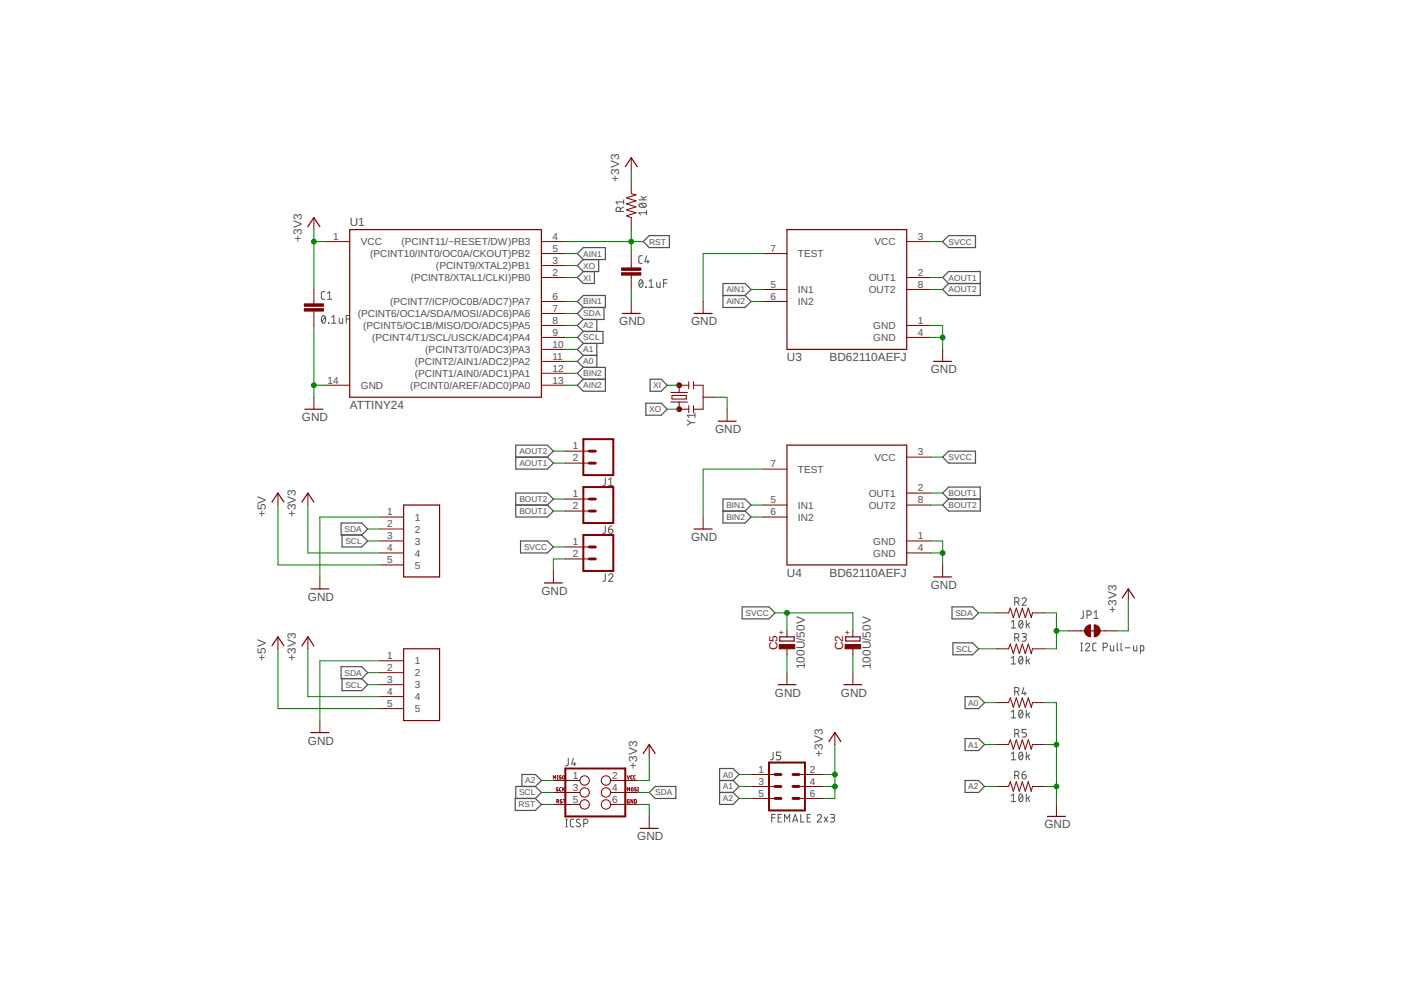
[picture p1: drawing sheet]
<svg xmlns="http://www.w3.org/2000/svg" width="297mm" height="210mm" viewBox="0 0 297 210" stroke-linecap="round" stroke-linejoin="round" font-family="sans-serif">
<g fill="none" stroke="#505050" stroke-width=".21">
<path d="M131.5 44.8v-.4a.44 .44 0 0 0-.4-.5 .44 .44 0 0 0-.5 .5v.4h1.6M132.2 43.9l-.7 .4M132.2 42.8h-1.6l.4 .5M132.2 42.4v.9M135.4 42.4h1.7M135.6 43.3a1 1 0 0 1 1.5 .2 .95 .95 0 0 1-1.7 0zM135.6 59.4l.3-.1a.97 .97 0 0 1 0 1.6 1 1 0 0 1-.3-1.5zM135.8 43.2l.9 .7M136 41.7l.5 .7M136.2 54.2l-.5 .1-.3 .3 .1 1 .2 .2h.5M136.2 59.6l-.7 1M137.1 45.1h-1.7l.4 .5"/>
<path d="M137.1 44.7v.9M137.1 41.7l-.8 .4M137.1 54.2l-.4 1.3h.9M137.4 55.1v.7M137.6 59.6l.5-.3v1.6M139.2 59.8l.1 .9 .2 .2h.5v-1.1M141.4 59.3h-.7v1.6M68.3 67l.3-.1a.95 .95 0 0 1 0 1.6 1.04 1.04 0 0 1-.3-1.5zM68.9 61.8l-.7 .1-.1 .3 .1 1 .2 .2 .5 .1M69 67.3l-.8 .9M69.4 63.5h.9M69.4 62.2l.5-.4v1.7"/>
<path d="M69.6 68.5h.1zM70.3 68.5h.9M70.3 67.3l.5-.4v1.6M71.9 67.5v.9l.3 .1h.4v-1M73.4 67.6h.7M74.1 66.9h-.7v1.6M136.9 60.8l.1 .1zM137.6 60.9h.9M140.7 60h.7M145.7 89.1l.8 .5M146.5 89.6l-.8 .6M146.5 89.6h.8"/>
<path d="M147.3 88.1h-1.6l.4 .4M147.3 87.6v.9M128.3 101.3v1.4l-.5 .3M128.3 111.5v1.4l-.5 .2M129.1 112.2h.5a.45 .45 0 0 1 .4 .5 .45 .45 0 0 1-.5 .4 .45 .45 0 0 1-.4-.5zM129.1 103h.8M129.1 101.7l.4-.4v1.7M129.8 111.5l-.6 .3-.1 .4M128.3 121.6v1.4l-.5 .3M129.1 122a.45 .45 0 0 1 .6-.3 .45 .45 0 0 1 .1 .7l-.7 .9h.8M214.4 131.9l.5-.4v1.7M214.4 139.5l.5-.4v1.7"/>
<path d="M214.4 133.2h.9M215.1 127.6h.5a.46 .46 0 0 0 .4-.4 .46 .46 0 0 0-.4-.5h-.5v1.6M215.1 135.2h.5a.46 .46 0 0 0 .4-.4 .46 .46 0 0 0-.4-.5h-.5v1.7M215.7 127.6l.3 .7M215.7 135.2l.3 .8M216.2 131.6l.2-.1a.95 .95 0 0 1 0 1.7 1 1 0 0 1-.2-1.6zM216.2 139.3l.1-.1a.8 .8 0 0 1 .7 .5 .8 .8 0 0 1-.3 .8l-.3 .3a1 1 0 0 1-.2-1.5zM216.7 127.1a.44 .44 0 0 1 .6-.4 .44 .44 0 0 1 .2 .7l-.8 .9h.9M216.7 134.3h.5a.36 .36 0 0 1 .4 .4 .36 .36 0 0 1-.4 .3h-.3M216.8 131.9l-.7 .9M216.8 139.5l-.7 .9M217.1 135a.46 .46 0 0 1 .5 .5 .46 .46 0 0 1-.5 .5h-.4"/>
<path d="M217.6 131.5v1.7M217.6 139.1v1.7M217.9 132.4l.4 .8M218.3 132.1l-.7 .5M218.3 139.7l-.7 .5M229.2 138h.3M229.2 136.4h.3M229.3 136.4v1.6M229.7 129.5v1.4l-.5 .2M230.1 136.7a.44 .44 0 0 1 .6-.3 .44 .44 0 0 1 .2 .7l-.8 .9h.9M230.5 130.4h.4a.46 .46 0 0 0 .5-.4 .46 .46 0 0 0-.5-.5h-.4v1.6M232 131.1h.9"/>
<path d="M232 129.9l.4-.4v1.6M232.4 136.4h-.5l-.2 .3v1.1l.2 .2h.5M233.9 137.3h.5a.46 .46 0 0 0 .4-.5 .46 .46 0 0 0-.4-.4h-.5v1.6M235.4 136.9v.9l.3 .2h.4v-1.1M236.9 136.4v1.3l.2 .3M237.7 136.4v1.3l.3 .3M238.5 137.4h1.1M240.3 136.9v.9l.3 .2h.4v-1.1M241.8 138h.5l.2-.2-.1-.9h-.6v1.6M163.9 159.5v1.4l-.5 .2M165.5 159.5h-.9v.7h.6a.46 .46 0 0 1 .3 .4 .46 .46 0 0 1-.3 .5h-.6M214.4 150.9l.5-.3v1.6"/>
<path d="M214.4 159.8l.5-.3v1.6M214.4 140.8h.9M214.4 152.2h.9M215.1 146.7h.5a.46 .46 0 0 0 .4-.5 .46 .46 0 0 0-.4-.4h-.5v1.6M215.1 155.6h.5a.46 .46 0 0 0 .4-.5 .46 .46 0 0 0-.4-.5h-.5v1.7M215.7 146.7l.3 .7M215.7 155.6l.3 .7M216.2 150.7l.1-.1a.8 .8 0 0 1 .7 .5 .8 .8 0 0 1-.3 .9l-.3 .2a1 1 0 0 1-.2-1.5zM216.2 159.6l.2-.1a.95 .95 0 0 1 0 1.6 1.01 1.01 0 0 1-.2-1.5zM216.8 150.9l-.7 .9M216.8 159.8l-.7 .9M217.1 145.8l-.4 1.2h.9"/>
<path d="M217.3 146.7v.7M217.6 154.6h-.9v.8h.5a.46 .46 0 0 1 .4 .4 .46 .46 0 0 1-.4 .5h-.5M217.6 150.6v1.6M217.6 159.5v1.6M217.9 140l.4 .8M217.9 151.4l.4 .8M218.3 151.1l-.7 .6M218.3 160l-.7 .5M120 175.3h.3M120 173.7h.3M120.1 173.7v1.6M120.5 160.7v1.4l-.5 .3"/>
<path d="M121.6 160.7l-.4 1.3h.9M121.6 173.7h-.5l-.2 .4v1l.2 .2h.5M121.8 161.6v.8M123 173.8a.41 .41 0 0 0-.6-.1 .41 .41 0 0 0-.1 .6l.6 .3a.38 .38 0 0 1 .1 .5 .38 .38 0 0 1-.5 .2l-.3-.2M123.8 174.6h.4a.44 .44 0 0 0 .5-.5 .44 .44 0 0 0-.5-.4h-.4v1.6M163.6 173.4h.7M164.3 172.7h-.7v1.6M165 173.4h.5M165.7 172.7h-.7v1.6h.7M166.3 174.3v-1.6l.6 .9 .5-.9v1.6M168.1 174.3l.5-1.6 .5 1.6M168.2 173.9h.8"/>
<path d="M169.8 172.7v1.6h.7M171.1 173.4h.6M171.9 172.7h-.8v1.6h.8M173.2 173a.45 .45 0 0 1 .7-.3 .45 .45 0 0 1 .1 .7l-.8 .9h1M174.8 173.2l.7 1.1M175.5 173.2l-.7 1.1M176.1 172.7h.5a.36 .36 0 0 1 .4 .3 .36 .36 0 0 1-.4 .4h-.3M176.5 173.4a.44 .44 0 0 1 .5 .4 .44 .44 0 0 1-.5 .5h-.4M214.4 168.7l.5-.3v1.6M214.4 161.1h.9M214.4 170h.9M215.1 164.4h.5a.44 .44 0 0 0 .4-.4 .44 .44 0 0 0-.4-.5h-.5v1.6"/>
<path d="M215.7 164.4l.3 .7M216.2 168.5l.2-.1a.93 .93 0 0 1 0 1.6 .98 .98 0 0 1-.2-1.5zM216.7 164.3h.5a.45 .45 0 0 1 .4 .4 .45 .45 0 0 1-.5 .4 .45 .45 0 0 1-.4-.4zM216.8 168.7l-.7 .9M217.4 163.5l-.4 .2-.3 .6M217.6 168.4v1.6M217.9 160.3l.4 .8M217.9 169.2l.4 .8M218.3 168.9l-.7 .5"/>
</g>
<g fill="none" stroke="#505050" stroke-width=".25">
<path d="M122.4 53.8l1.3-1.3h4.7v2.5h-4.7zM123.7 57.6l-1.3 1.2 1.3 1.3h2.3v-2.5M123.7 55l-1.3 1.3 1.3 1.3M126.9 55v2.6h-3.2M136.4 51.2l1.2-1.2h4.3v2.5h-4.3zM199.9 58.8l1.2-1.2h6.7v5.1h-6.7l-1.2-1.3 1.2-1.3zM199.9 51.2l1.2-1.2h5.7v2.5h-5.7zM122.4 63.9l1.3-1.2h4.7v2.5h-4.7zM123.7 77.9h4.7v5.1h-4.7l-1.3-1.3 1.3-1.3M123.7 65.2l-1.3 1.3 1.3 1.2M123.7 70.3l-1.3 1.2 1.3 1.3M123.7 70.3h4.1v2.5h-4.1"/>
<path d="M123.7 77.9l-1.3 1.2 1.3 1.3M123.7 75.4l-1.3 1.2 1.3 1.3M123.7 75.4h2.8M123.7 67.7l-1.3 1.3 1.3 1.3M123.7 72.8l-1.3 1.3 1.3 1.3M126.5 67.7v2.6M126.5 72.8v5.1M128.1 65.2v2.5h-4.4M153.3 62.7h4.7M153.3 60.1h4.7l1.2 1.3-1.2 1.3 1.2 1.2-1.2 1.3h-4.7zM201.1 60.1h6.7M109.3 94.4h6.8l1.2 1.3-1.2 1.2 1.2 1.3-1.2 1.3h-6.8z"/>
<path d="M109.3 96.9h6.8M123.7 80.4h4.7M136.9 85.5h3.3l1.3 1.3-1.3 1.2h-3.3zM137.8 80.4h2.4l1.3 1.3-1.3 1.3h-2.4zM199.9 96.9l1.2-1.2h5.7v2.5h-5.7zM72.3 110.9h4.4l1.3 1.3-1.3 1.2h-4.4zM72.5 113.4v2.6h4.2l1.3-1.3-1.3-1.3M109.3 104.5h6.8l1.2 1.3-1.2 1.3 1.2 1.3-1.2 1.2h-6.8zM109.3 107.1h6.8M110.4 114.7h5.7l1.2 1.3-1.2 1.2h-5.7zM153.3 105.8h4.7l1.2 1.3-1.2 1.3 1.2 1.2-1.2 1.3h-4.7zM153.3 108.4h4.7"/>
<path d="M199.9 104.5l1.2-1.2h6.7v5.1h-6.7l-1.2-1.3 1.2-1.3zM201.1 105.8h6.7M157.4 128.7h5.6l1.3 1.2-1.3 1.3h-5.6zM201.8 128.7h4.4l1.3 1.2-1.3 1.3h-4.4zM202 136.3h4.2l1.3 1.3-1.3 1.2h-4.2zM72.3 141.4h4.4l1.3 1.2-1.3 1.3h-4.4zM72.5 143.9v2.5h4.2l1.3-1.2-1.3-1.3M204.6 147.7h2.9l1.2 1.3-1.2 1.2h-2.9zM204.6 156.6h2.9l1.2 1.3-1.2 1.2h-2.9zM109.2 169.3h4.3l1.3 1.3-1.3 1.2h-4.3zM110.7 166.8v-2.6h2.8l1.3 1.3-1.3 1.3M113.5 166.8h-4.2v2.5"/>
<path d="M113.5 166.8l1.3 1.2-1.3 1.3M137.6 168l1.3-1.2h4.4v2.5h-4.4zM152.6 165.5h2.8M152.6 168h2.8M155.4 165.5l1.3-1.3-1.3-1.3h-2.8v7.7h2.8l1.3-1.3-1.3-1.3M155.4 165.5l1.3 1.3-1.3 1.2M204.6 165.5h2.9l1.2 1.3-1.2 1.2h-2.9z"/>
</g>
<g fill="none" stroke="#800000" stroke-width=".25">
<path d="M132.6 35.3l1.2-1.9 1.3 1.9M65.3 48l1.2-1.9 1.3 1.9M74.1 48.7h40.7v35.5h-40.7zM166.9 48.7h25.3v25.4h-25.3zM131.9 66.5h3.8M147.2 66.5h3.8M198 76.6h3.8M64.6 86.8h3.9M152.3 89.3h3.8M166.9 94.4h25.3v25.4h-25.3zM57.7 106.4l1.2-1.9 1.3 1.9M64 106.4l1.3-1.9 1.2 1.9"/>
<path d="M85.6 107.1h7.6v15.2h-7.6zM147.2 112.2h3.8M57.7 136.9l1.2-1.9 1.3 1.9M64 136.9l1.3-1.9 1.2 1.9M65.9 124.9h3.8M85.6 137.6h7.6v15.2h-7.6zM115.4 123.6h3.8M165.3 135h3.1v.9h-3.1zM179.3 135h3.1v.9h-3.1zM198 122.3h3.8M230.8 133.8h1.8M238 126.8l1.2-1.9 1.3 1.9"/>
<path d="M65.9 155.3h3.8M136.4 159.8l1.2-1.9 1.3 1.9M165 145.2h3.8M175.7 157.2l1.3-1.9 1.3 1.9M178.9 145.2h3.8M135.7 175.6h3.9M222.1 173.1h3.8"/>
</g>
<g fill="none" stroke="#800000" stroke-width=".21">
<path d="M133.8 38.5v2.6l1.1 .2-2.1 .7 2.1 .6-2.1 .6 2.1 .7-2.1 .6 2.1 .6-2.1 .7 1 .3v2.6M133.8 33.4v2.6M66.5 46.1v2.6M69.1 51.2h5M114.8 51.2h5.1M114.8 58.8h5.1M114.8 56.3h5.1M114.8 53.8h5.1M133.8 53.8v3M133.8 58.3v3.1M161.8 53.8h5.1M192.2 51.2h5.1"/>
<path d="M192.2 58.8h5.1M66.5 61.4v3M66.5 66v3M114.8 74.1h5.1M114.8 76.6h5.1M114.8 79.1h5.1M114.8 71.5h5.1M114.8 69h5.1M114.8 66.5h5.1M114.8 63.9h5.1M133.8 63.9v2.6M149.1 63.9v2.6"/>
<path d="M161.8 63.9h5.1M161.8 61.4h5.1M192.2 71.5h5.1M192.2 69h5.1M192.2 61.4h5.1M199.9 74.1v2.5M66.5 84.2v2.6M69.1 81.7h5M114.8 81.7h5.1M119.9 95.7h5M119.9 98.2h5M142.2 83.2h3.6"/>
<path d="M142.2 85.2h3.6M142.5 83.8h3v.8h-3zM144 85.2v1.6h2M146 81.7h-2v1.5M146 80.9v1.5M146 86v1.5M147 81.7h2.1v5.1h-2.1M147 80.9v1.5M147 86v1.5M149.1 84.2h2.5M154.2 86.8v2.5M161.8 99.5h5.1"/>
<path d="M192.2 96.9h5.1M58.9 104.5v2.6M65.3 104.5v2.6M80.5 109.6h5.1M80.5 112.2h5.1M80.5 114.7h5.1M80.5 117.2h5.1M80.5 119.8h5.1M119.9 116h5M119.9 118.5h5M119.9 105.8h5M119.9 108.4h5"/>
<path d="M149.1 109.6v2.6M161.8 109.6h5.1M161.8 107.1h5.1M192.2 114.7h5.1M192.2 117.2h5.1M192.2 104.5h5.1M192.2 107.1h5.1M199.9 119.8v2.5M58.9 135v2.6M65.3 135v2.6M67.8 122.3v2.6M117.3 121.1v2.5"/>
<path d="M166.9 133.8v1.2M166.9 137.6v1.2M180.8 133.8v1.2M180.8 137.6v1.2M211.3 129.9h2.5l.4-1 .6 2.1 .7-2.1 .6 2.1 .6-2.1 .7 2.1 .6-2.1 .7 2.1 .2-1.1h2.5M211.3 137.6h2.5l.4-1.1 .6 2.1 .7-2.1 .6 2.1 .6-2.1 .7 2.1 .6-2.1 .7 2.1 .2-1h2.5M226.5 133.8h3.5M233.3 133.8h3.4M239.2 124.9v2.5M67.8 152.8v2.5M80.5 140.1h5.1M80.5 142.6h5.1"/>
<path d="M80.5 145.2h5.1M80.5 147.7h5.1M80.5 150.2h5.1M137.6 157.9v2.5M166.9 142.6v2.6M177 155.3v2.6M180.8 142.6v2.6M211.3 149h2.5l.4-1 .6 2 .7-2 .6 2 .6-2 .7 2 .6-2 .7 2 .2-1h2.5M211.3 157.9h2.5l.4-1.1 .6 2.1 .7-2.1 .6 2.1 .6-2.1 .7 2.1 .6-2.1 .7 2.1 .2-1h2.5M117.3 165.2v-.7l.3 .4 .2-.4v.7M117.3 165.5h5.7M117.3 168h5.7"/>
<path d="M117.3 170.6h5.7M118.1 169.9l.3-.1v-.2l-.3-.1v.8M118.2 165.2h.1M118.2 164.5h.1M118.2 164.5v.7M118.3 167h-.2l-.1 .2 .3 .4h-.4M118.3 169.9l.2 .4M119 164.5l-.4 .1 .4 .5h-.4M119 167l-.4 .2 .1 .4 .3 .1M119.1 169.6l-.2-.1-.1 .2 .3 .5h-.3M119.3 167v.7M119.3 164.5h.4l-.1 .7-.3-.1z"/>
<path d="M119.4 169.5h.4M119.5 167.3l.2 .4M119.6 169.5v.8M119.7 167l-.4 .4M129.5 165.5h5.6M129.5 168h5.6M129.5 170.6h5.6M133 167.7v-.7l.2 .4 .3-.4v.7M133 164.5l.2 .7 .3-.7M133.4 169.5l-.4 .1 .1 .6 .3 .1v-.4h-.1M133.9 167.1h.3l-.1 .6-.2-.1zM134.1 164.5l-.3 .1v.5l.3 .1"/>
<path d="M134.2 169.5v.8l-.4-.8v.8M134.5 169.5l.4 .1v.6l-.4 .1zM134.7 164.5l-.3 .1v.5l.3 .1M134.9 167h-.2l-.1 .2 .3 .4h-.4M135.2 167.7h.2M135.2 167h.2M135.3 167v.7M137.6 173.1v2.5M159.2 164.2h5.1M159.2 166.8h5.1M159.2 169.3h5.1M169.4 164.2h5.1"/>
<path d="M169.4 166.8h5.1M169.4 169.3h5.1M211.3 166.8h2.5l.4-1.1 .6 2.1 .7-2.1 .6 2.1 .6-2.1 .7 2.1 .6-2.1 .7 2.1 .2-1h2.5M224 170.6v2.5"/>
<circle cx="124" cy="170.6" r=".99"/>
<circle cx="124" cy="165.5" r=".99"/>
<circle cx="124" cy="168" r=".99"/>
<circle cx="128.5" cy="168" r=".99"/>
<circle cx="128.5" cy="170.6" r=".99"/>
<circle cx="128.5" cy="165.5" r=".99"/>
</g>
<g fill="#800000" stroke="#800000" stroke-width=".21">
<path d="M64.5 65.4h4.1v.6h-4.1z"/>
<path d="M64.5 64.4h4.1v.5h-4.1z"/>
<path d="M131.8 57.8h4.1v.5h-4.1z"/>
<path d="M131.8 56.8h4.1v.5h-4.1z"/>
<path d="M165.2 136.7h3.3v.9h-3.3z"/>
<path d="M179.2 136.7h3.3v.9h-3.3z"/>
</g>
<path d="M123.7 93.1h6.3v7.6h-6.3zM123.7 113.4h6.3v7.7h-6.3zM123.7 103.3h6.3v7.6h-6.3zM119.9 162.9h12.7v10.2h-12.7zM163 161.7h7.7v10.1h-7.7z" fill="none" stroke="#800000" stroke-width=".42"/>
<path d="M124.9 98.2h1.3M124.9 95.7h1.3M124.9 118.5h1.3M124.9 116h1.3M124.9 108.4h1.3M124.9 105.8h1.3M164.3 169.3h1.3M164.3 166.8h1.3M164.3 164.2h1.3M168.1 169.3h1.3M168.1 166.8h1.3M168.1 164.2h1.3" fill="none" stroke="#800000" stroke-width=".61"/>
<g fill="#800000" stroke="#800000" stroke-width=".21">
<path d="M232 132.5a1.23 1.23 0 0 1 1.3 1.3h-1.3z" fill-rule="evenodd"/>
<path d="M232 133.8h1.3a1.26 1.26 0 0 1-1.3 1.2z" fill-rule="evenodd"/>
<path d="M230.3 132.9l.5-.4h.4v2.5a1.27 1.27 0 0 1-1.1-.7 1.27 1.27 0 0 1 .2-1.4z" fill-rule="evenodd"/>
<circle cx="144" cy="86.8" r=".51"/>
<circle cx="144" cy="81.7" r=".51"/>
</g>
<g fill="none" stroke="#008000" stroke-width=".21">
<path d="M133.8 36v2.5M66.5 48.7v12.7M66.5 51.2h2.6M119.9 53.8h2.5M119.9 51.2h16.5M119.9 58.8h2.5M119.9 56.3h2.5M133.8 48.7v5.1M161.8 53.8h-12.7v10.1M197.3 51.2h2.6M197.3 58.8h2.6M66.5 69v15.2"/>
<path d="M119.9 71.5h2.5M119.9 69h2.5M119.9 63.9h2.5M119.9 66.5h2.5M119.9 79.1h2.5M119.9 76.6h2.5M119.9 74.1h2.5M133.8 61.4v2.5M159.2 63.9h2.6M159.2 61.4h2.6M197.3 71.5h2.6M197.3 69h2.6v5.1"/>
<path d="M197.3 61.4h2.6M66.5 81.7h2.6M117.3 98.2h2.6M117.3 95.7h2.6M119.9 81.7h2.5M141.5 81.7h2.5M141.5 86.8h2.5M151.6 84.2h2.6v2.6M161.8 99.5h-12.7v10.1M197.3 96.9h2.6M58.9 107.1v12.7h21.6M65.3 107.1v10.1h15.2"/>
<path d="M78 114.7h2.5M78 112.2h2.5M80.5 109.6h-12.7v12.7M117.3 108.4h2.6M117.3 105.8h2.6M117.3 116h2.6M119.9 118.5h-2.6v2.6M159.2 109.6h2.6M159.2 107.1h2.6M197.3 114.7h2.6v5.1M197.3 117.2h2.6M197.3 107.1h2.6"/>
<path d="M197.3 104.5h2.6M58.9 137.6v12.6h21.6M65.3 137.6v10.1h15.2M164.3 129.9h16.5v3.9M166.9 129.9v3.9M166.9 138.8v3.8M180.8 138.8v3.8M207.5 129.9h3.8M207.5 137.6h3.8M221.4 129.9h2.6v7.7h-2.6M224 133.8h2.5M239.2 127.4v6.4h-2.5"/>
<path d="M78 142.6h2.5M78 145.2h2.5M80.5 140.1h-12.7v12.7M177 157.9v11.4h-2.5M208.7 149h2.6M208.7 157.9h2.6M221.4 149h2.6v21.6M221.4 157.9h2.6M114.8 170.6h2.5M114.8 165.5h2.5M114.8 168h2.5M135.1 170.6h2.5v2.5"/>
<path d="M135.1 168h2.5M137.6 160.4v5.1h-2.5M156.7 166.8h2.5M156.7 169.3h2.5M156.7 164.2h2.5M174.5 166.8h2.5M174.5 164.2h2.5M208.7 166.8h2.6M221.4 166.8h2.6"/>
</g>
<g fill="#008000" stroke="#008000" stroke-width=".21">
<circle cx="66.5" cy="81.7" r=".51"/>
<circle cx="199.9" cy="71.5" r=".51"/>
<circle cx="199.9" cy="117.2" r=".51"/>
<circle cx="224" cy="157.9" r=".51"/>
<circle cx="224" cy="166.8" r=".51"/>
<circle cx="66.5" cy="51.2" r=".51"/>
<circle cx="177" cy="164.2" r=".51"/>
<circle cx="177" cy="166.8" r=".51"/>
<circle cx="133.8" cy="51.2" r=".51"/>
<circle cx="166.9" cy="129.9" r=".51"/>
<circle cx="224" cy="133.8" r=".51"/>
</g>
<g font-size="2.5" fill="#505050">
<text x="131.3" y="38.5" transform="rotate(-90 131.3 38.5)">+3V3</text>
<text x="74.2" y="47.9">U1</text>
<text x="64" y="51.2" transform="rotate(-90 64 51.2)">+3V3</text>
<text x="131.3" y="69">GND</text>
<text x="146.5" y="69">GND</text>
<text x="166.8" y="76.6">U3</text>
<text x="175.9" y="76.6">BD62110AEFJ</text>
<text x="197.3" y="79.2">GND</text>
<text x="64" y="89.3">GND</text>
<text x="74.2" y="86.8">ATTINY24</text>
<text x="151.6" y="91.8">GND</text>
<text x="56.4" y="109.6" transform="rotate(-90 56.4 109.6)">+5V</text>
<text x="62.7" y="109.6" transform="rotate(-90 62.7 109.6)">+3V3</text>
<text x="146.5" y="114.7">GND</text>
<text x="166.8" y="122.3">U4</text>
<text x="175.9" y="122.3">BD62110AEFJ</text>
<text x="197.3" y="124.9">GND</text>
<text x="65.3" y="127.4">GND</text>
<text x="114.8" y="126.1">GND</text>
<text x="236.7" y="129.9" transform="rotate(-90 236.7 129.9)">+3V3</text>
<text x="56.4" y="140.1" transform="rotate(-90 56.4 140.1)">+5V</text>
<text x="62.7" y="140.1" transform="rotate(-90 62.7 140.1)">+3V3</text>
<text x="170.7" y="141.9" transform="rotate(-90 170.7 141.9)">100U/50V</text>
<text x="184.6" y="141.9" transform="rotate(-90 184.6 141.9)">100U/50V</text>
<text x="164.3" y="147.7">GND</text>
<text x="178.3" y="147.7">GND</text>
<text x="65.3" y="157.9">GND</text>
<text x="174.5" y="160.4" transform="rotate(-90 174.5 160.4)">+3V3</text>
<text x="135.1" y="162.9" transform="rotate(-90 135.1 162.9)">+3V3</text>
<text x="135.1" y="178.2">GND</text>
<text x="221.4" y="175.6">GND</text>
</g>
<g font-size="2.5" fill="#800000">
<text x="164.8" y="137.9" transform="rotate(-90 164.8 137.9)">C5</text>
<text x="178.8" y="137.9" transform="rotate(-90 178.8 137.9)">C2</text>
</g>
<g font-size="2.1" fill="#505050">
<text x="70.6" y="50.9">1</text>
<text x="76.5" y="52">VCC</text>
<text x="85.1" y="52">(PCINT11/~RESET/DW)PB3</text>
<text x="117.1" y="53.4">5</text>
<text x="117.1" y="50.9">4</text>
<text x="163.3" y="53.4">7</text>
<text x="185.4" y="52">VCC</text>
<text x="194.6" y="50.9">3</text>
<text x="78.5" y="54.5">(PCINT10/INT0/OC0A/CKOUT)PB2</text>
<text x="87.1" y="59.6">(PCINT8/XTAL1/CLKI)PB0</text>
<text x="92.4" y="57.1">(PCINT9/XTAL2)PB1</text>
<text x="117.1" y="58.5">2</text>
<text x="117.1" y="55.9">3</text>
<text x="169.2" y="54.5">TEST</text>
<text x="184.2" y="59.6">OUT1</text>
<text x="194.6" y="58.5">2</text>
<text x="82.7" y="64.7">(PCINT7/ICP/OC0B/ADC7)PA7</text>
<text x="117.1" y="63.6">6</text>
<text x="163.3" y="61">5</text>
<text x="163.3" y="63.6">6</text>
<text x="169.2" y="62.1">IN1</text>
<text x="169.2" y="64.7">IN2</text>
<text x="184.2" y="62.1">OUT2</text>
<text x="194.6" y="61">8</text>
<text x="75.8" y="67.2">(PCINT6/OC1A/SDA/MOSI/ADC6)PA6</text>
<text x="77" y="69.8">(PCINT5/OC1B/MISO/DO/ADC5)PA5</text>
<text x="117.1" y="71.2">9</text>
<text x="117.1" y="68.6">8</text>
<text x="117.1" y="66.1">7</text>
<text x="185.1" y="69.8">GND</text>
<text x="194.6" y="71.2">4</text>
<text x="194.6" y="68.6">1</text>
<text x="78.9" y="72.3">(PCINT4/T1/SCL/USCK/ADC4)PA4</text>
<text x="87.9" y="77.4">(PCINT2/AIN1/ADC2)PA2</text>
<text x="90.2" y="74.8">(PCINT3/T0/ADC3)PA3</text>
<text x="117.1" y="73.7">10</text>
<text x="117.1" y="76.3">11</text>
<text x="185.1" y="72.3">GND</text>
<text x="69.4" y="81.3">14</text>
<text x="76.5" y="82.5">GND</text>
<text x="87" y="82.5">(PCINT0/AREF/ADC0)PA0</text>
<text x="87.9" y="79.9">(PCINT1/AIN0/ADC1)PA1</text>
<text x="117.1" y="78.8">12</text>
<text x="117.1" y="81.3">13</text>
<text x="121.4" y="95.3">1</text>
<text x="121.4" y="97.8">2</text>
<text x="163.3" y="99.1">7</text>
<text x="169.2" y="100.2">TEST</text>
<text x="185.4" y="97.7">VCC</text>
<text x="194.6" y="96.6">3</text>
<text x="121.4" y="105.5">1</text>
<text x="121.4" y="108">2</text>
<text x="163.3" y="106.7">5</text>
<text x="169.2" y="107.8">IN1</text>
<text x="184.2" y="105.3">OUT1</text>
<text x="184.2" y="107.8">OUT2</text>
<text x="194.6" y="104.2">2</text>
<text x="194.6" y="106.7">8</text>
<text x="82.1" y="109.3">1</text>
<text x="82.1" y="111.8">2</text>
<text x="87.9" y="110.4">1</text>
<text x="87.9" y="112.9">2</text>
<text x="163.3" y="109.3">6</text>
<text x="169.2" y="110.4">IN2</text>
<text x="82.1" y="114.3">3</text>
<text x="82.1" y="116.9">4</text>
<text x="82.1" y="119.4">5</text>
<text x="87.9" y="115.5">3</text>
<text x="87.9" y="118">4</text>
<text x="121.4" y="115.6">1</text>
<text x="121.4" y="118.2">2</text>
<text x="185.1" y="118">GND</text>
<text x="185.1" y="115.5">GND</text>
<text x="194.6" y="116.9">4</text>
<text x="194.6" y="114.3">1</text>
<text x="87.9" y="120.5">5</text>
<text x="82.1" y="139.7">1</text>
<text x="82.1" y="142.3">2</text>
<text x="87.9" y="140.9">1</text>
<text x="87.9" y="143.4">2</text>
<text x="82.1" y="144.8">3</text>
<text x="82.1" y="147.4">4</text>
<text x="82.1" y="149.9">5</text>
<text x="87.9" y="145.9">3</text>
<text x="87.9" y="148.5">4</text>
<text x="87.9" y="151">5</text>
<text x="121.4" y="165.1">1</text>
<text x="121.4" y="167.7">3</text>
<text x="129.8" y="165.1">2</text>
<text x="129.8" y="167.7">4</text>
<text x="160.8" y="163.9">1</text>
<text x="160.8" y="166.4">3</text>
<text x="171.7" y="166.4">4</text>
<text x="171.7" y="163.9">2</text>
<text x="121.4" y="170.2">5</text>
<text x="129.8" y="170.2">6</text>
<text x="160.8" y="168.9">5</text>
<text x="171.7" y="168.9">6</text>
</g>
<g font-size="1.8" fill="#505050">
<text x="137.6" y="51.9">RST</text>
<text x="201.1" y="51.9">SVCC</text>
<text x="123.7" y="54.4">AIN1</text>
<text x="123.7" y="56.9">XO</text>
<text x="123.7" y="59.5">XI</text>
<text x="201.1" y="59.5">AOUT1</text>
<text x="123.7" y="64.6">BIN1</text>
<text x="154" y="62">AIN1</text>
<text x="154" y="64.6">AIN2</text>
<text x="201.1" y="62">AOUT2</text>
<text x="123.7" y="67.1">SDA</text>
<text x="123.7" y="69.6">A2</text>
<text x="123.7" y="72.2">SCL</text>
<text x="123.7" y="77.2">A0</text>
<text x="123.7" y="74.7">A1</text>
<text x="123.7" y="79.8">BIN2</text>
<text x="123.7" y="82.3">AIN2</text>
<text x="138.5" y="82.3">XI</text>
<text x="137.6" y="87.4">XO</text>
<text x="110.1" y="98.8">AOUT1</text>
<text x="110.1" y="96.3">AOUT2</text>
<text x="201.1" y="97.6">SVCC</text>
<text x="110.1" y="106.4">BOUT2</text>
<text x="154" y="107.7">BIN1</text>
<text x="201.1" y="105.2">BOUT1</text>
<text x="201.1" y="107.7">BOUT2</text>
<text x="73" y="112.8">SDA</text>
<text x="110.1" y="109">BOUT1</text>
<text x="154" y="110.3">BIN2</text>
<text x="73.2" y="115.3">SCL</text>
<text x="111.1" y="116.6">SVCC</text>
<text x="158.1" y="130.6">SVCC</text>
<text x="202.6" y="130.6">SDA</text>
<text x="73" y="143.3">SDA</text>
<text x="202.7" y="138.2">SCL</text>
<text x="73.2" y="145.8">SCL</text>
<text x="205.3" y="149.6">A0</text>
<text x="205.3" y="158.5">A1</text>
<text x="111.3" y="166.1">A2</text>
<text x="153.2" y="164.8">A0</text>
<text x="153.2" y="167.4">A1</text>
<text x="205.3" y="167.4">A2</text>
<text x="109.9" y="171.2">RST</text>
<text x="110" y="168.7">SCL</text>
<text x="138.9" y="168.7">SDA</text>
<text x="153.2" y="169.9">A2</text>
</g>
<g font-size="1.8" fill="#800000">
<text x="166.3" y="134.6" transform="rotate(-90 166.3 134.6)">+</text>
<text x="180.2" y="134.6" transform="rotate(-90 180.2 134.6)">+</text>
</g>
</svg>
